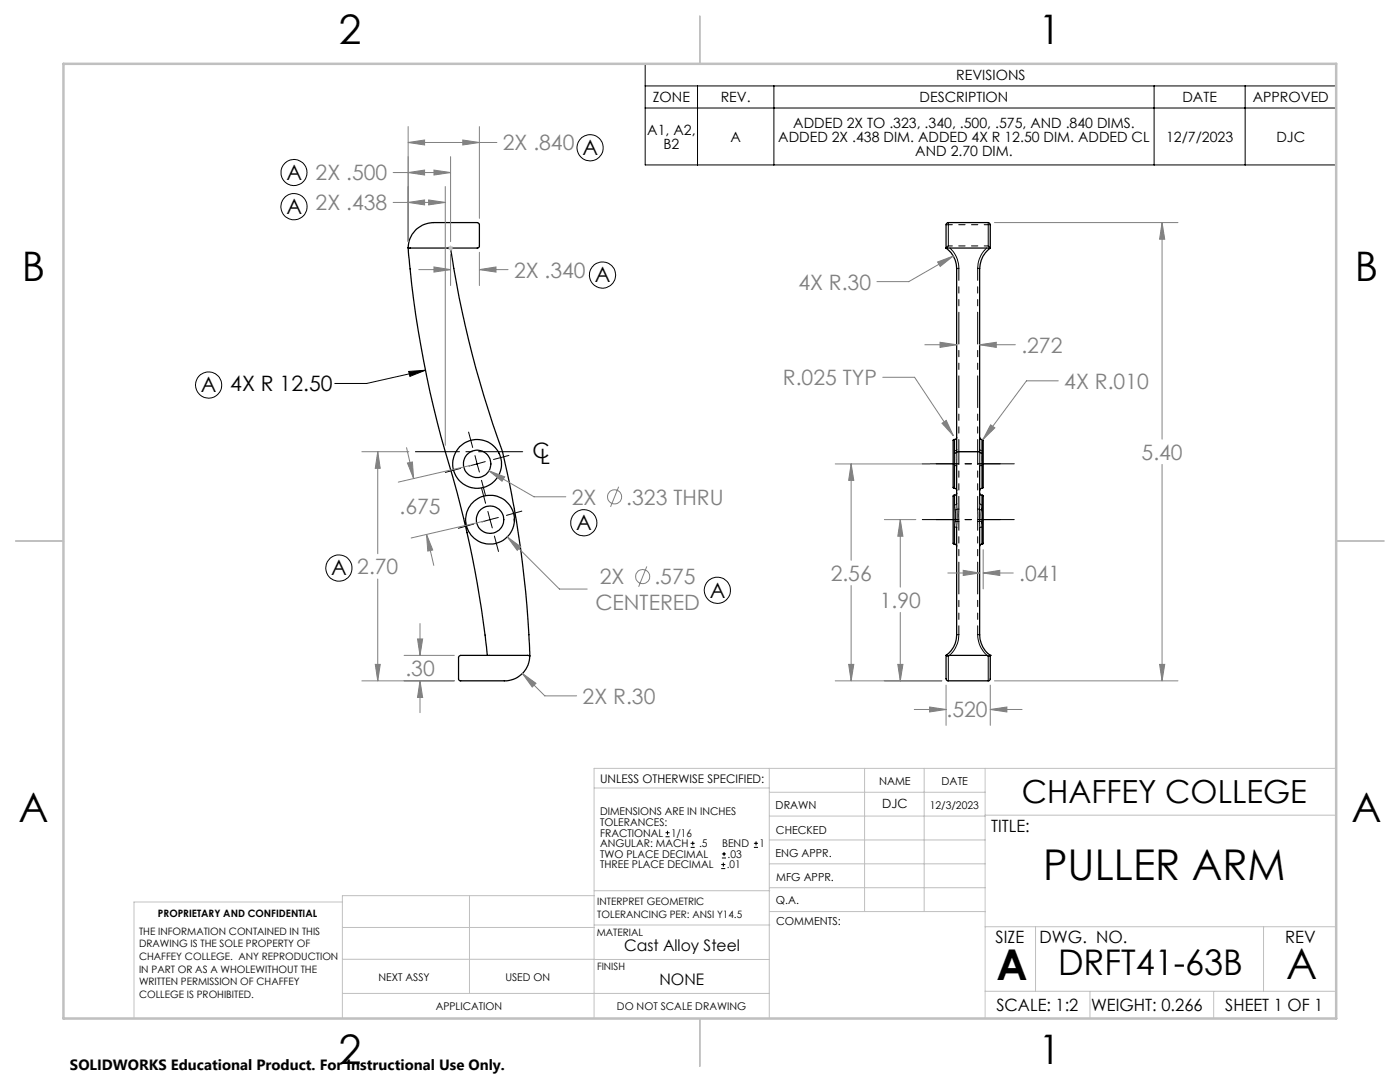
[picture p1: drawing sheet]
<svg xmlns="http://www.w3.org/2000/svg" width="279mm" height="216mm" viewBox="0 0 279 216" stroke-linecap="round" stroke-linejoin="round" font-family="sans-serif">
<g fill="none" stroke="#000" stroke-width=".25">
<path d="M81.5 49.4a210 210 0 0 0 9.3 47.4 208.7 208.7 0 0 1 6.5 34M83.1 45.7a5.3 5.3 0 0 1 3.4-1.3h8.9l.3 .4-.1 4.5-.2 .2h-13.9a4.7 4.7 0 0 1 1.6-3.8zM89.9 49.5a203.2 203.2 0 0 0 10.4 40.6M188.8 49.5a5 5 0 0 1 2.1 4.1v36.6M188.8 49.5v-4.7l.4-.4h8.2l.2 .4v4.7M188.8 49.5h8.8M189.2 49.1l-.4 .4M197.2 49.1l.4 .4M197.6 49.5a5.2 5.2 0 0 0-2.1 4.1v36.6M99.6 90.4v.1M100.3 90.2a209.5 209.5 0 0 1 5.4 40.7M100.3 90.1v.1"/>
<path d="M190.9 98.4l-.2 .3a.5 .5 0 0 0-.5 .2 .5 .5 0 0 0 0 .6v8.4a.5 .5 0 0 0 0 .6 .5 .5 0 0 0 .5 .2l.2 .3M190.9 87.3l-.2 .3-.5 .2v9.1a.43 .43 0 0 0 .1 .5 .43 .43 0 0 0 .4 .1l.2 .4M190.9 93v7.5M195.5 98.4l.2 .3a.4 .4 0 0 1 .5 .2 .4 .4 0 0 1 0 .4v9.2l-.4 .1-.3 .4M195.5 87.3l.1 .2 .6 .3v9a.48 .48 0 0 1 0 .5 .48 .48 0 0 1-.5 .2l-.2 .4M195.5 93v7.5M102.7 103.5v.5M190.9 105.3v18.7a7.5 7.5 0 0 1-1.1 5.9l-1 .9M195.5 105.3v18.7a7.5 7.5 0 0 0 1.1 5.9l1 .9M91.7 130.9l.2-.1h13.7a4.3 4.3 0 0 1-1.6 3.8 4.9 4.9 0 0 1-3.4 1.3h-8.8l-.3-.4v-4.4zM188.8 130.8l.4 .1 .3-.1h7.5l.2 .1 .4-.1M188.8 130.8v4.6l.3 .5h8.3l.2-.4v-4.7"/>
<path d="M188.8 130.8h.1M197.6 130.8h.1"/>
<circle cx="95.2" cy="92.6" r="4.9"/>
<circle cx="95.2" cy="92.6" r="2.75"/>
<circle cx="97.8" cy="103.7" r="4.9"/>
<circle cx="97.8" cy="103.7" r="2.74"/>
</g>
<g fill="none" stroke="#000" stroke-width=".2" stroke-dasharray="6.3 1.3 1.3 1.3 1.3 1.3">
<path d="M188.8 44.8h.5M189.3 44.4v.4M189.3 44.8v4.3M189.6 49.5a5.5 5.5 0 0 1 1.8 4M191.4 53.5l-.5 .1M195.1 53.5a5.5 5.5 0 0 1 1.8-4M195.1 53.5l.4 .1M197.2 44.8h.4M197.2 44.4v.4M197.2 49.1v-4.3M190.4 98.8v4.9M190.4 92.5v4.9"/>
<path d="M190.4 87.7v4.8M190.5 92.9v-2.5M190.5 92.9h.4M190.5 97.4v-4.5M190.5 89.9v-2.2M190.5 90.4v-.5M190.5 90.4h.1M190.9 89.7l-.4 .2M190.9 90.2h.1M190.9 90.2l-.4 .2M190.9 90.2v2.7M190.9 90.2h.5"/>
<path d="M191.4 90.1h3.7M191.4 90.1v.1M191.4 90.1l-.5 .1M195.1 90.2h-3.7M195.1 90.2h.4M195.1 90.1v.1M195.1 90.1l.4 .1M195.5 90.2h.1M195.5 92.9v-2.7M195.5 92.9h.5M196 90.4l-.5-.2M196 90.4v2.5"/>
<path d="M196 90.4h.1M196 98.8v1.9M196 92.9v4.5M196 89.9v.5M196 87.7v2.2M196 89.9l-.5-.2M196.1 92.5v-4.8M196.1 97.4v-4.9M190.4 103.7v4.8M190.5 105.2l.1-1.2M190.5 105.2l.4 .1M190.5 108.5v-3.3"/>
<path d="M190.5 100.7v-1.9M190.6 104v-2.2M190.6 101.8l-.1-1.1M190.9 100.5l.1 1.1M190.9 100.5l-.4 .2M191 104.1l-.1 1.2M191 104.1l.4-.1M191 101.6v2.5M191 101.6h.4M191 104.1l-.4-.1M191 101.6l-.4 .2M191.4 101.6v2.4"/>
<path d="M195.1 104v-2.4M195.1 104l.4 .1M195.1 101.6h.4M195.5 104.1v-2.5M195.5 101.6l.3 .2M195.5 101.6v-1.1M195.5 105.3v-1.2M195.5 100.5l.5 .2M195.8 101.8v2.2M195.8 104l-.3 .1M195.8 104l.2 1.2M196 105.2l-.5 .1"/>
<path d="M196 105.2v3.3M196 100.7l-.2 1.1M196.1 103.7v-4.9M196.1 108.5v-4.8M189.3 130.9v5M190.9 126.7l.5-.1M191.4 126.6a5.5 5.5 0 0 1-1.9 4.2M195.1 126.6l.4 .1M197 130.8a5.5 5.5 0 0 1-1.9-4.2M197.2 135.9v-5"/>
</g>
<path d="M191.4 104v22.6M195.1 126.6v-22.5" fill="none" stroke="#000" stroke-width=".2" stroke-dasharray="6.3 1.3 1.3 1.3 1.3 1.3" stroke-dashoffset="4.6"/>
<path d="M191.4 90.2v11.4M195.1 101.6v-11.4" fill="none" stroke="#000" stroke-width=".2" stroke-dasharray="6.3 1.3 1.3 1.3 1.3 1.3" stroke-dashoffset="3.8"/>
<path d="M191.4 53.5v36.6M195.1 90.1v-36.6" fill="none" stroke="#000" stroke-width=".2" stroke-dasharray="6.3 1.3 1.3 1.3 1.3 1.3" stroke-dashoffset="3.9"/>
<path d="M189.3 49.1h7.9M197.2 44.8h-7.9" fill="none" stroke="#000" stroke-width=".2" stroke-dasharray="6.3 1.3 1.3 1.3 1.3 1.3" stroke-dashoffset="5.5"/>
<g fill="none" stroke="#808080" stroke-width=".2">
<path d="M78.5 34.4h11.4M81.5 34.4l3.2-.5v1zM81.5 28.4l3.2-.5v1zM81.5 25.3v22.9M81.5 28.4h17.7M85.5 39.9l3.4 .5-3.4 .5zM86.6 33.9l3.3 .5-3.3 .5zM88.9 37.2v51.7M89.9 31.3v16.9M92.4 27.9l3.3 .5-3.3 .5zM95.7 25.3v18.3M78.5 40.4h10.4"/>
<path d="M81.5 40.4l3.2-.5v1zM83.6 53.8h6.3M86.6 53.3l3.3 .5-3.3 .5zM89.9 50.8v6.2M95.7 53.8l3.3-.5v1zM95.7 50.3v6.7M95.7 53.8h5.7M187.1 52.3l3.2-1.2-2.7 2.1zM190.3 51.1l-8.9 5.1h-6.4M198.5 44.4h36.6M231.9 44.4l.5 3.3h-1zM231.9 44.4v43.2"/>
<path d="M176.2 75.3h6.3l7.8 11.6M184.6 68.8h6.3M187.6 68.3l3.3 .5-3.3 .5zM195.5 68.8l3.3-.5v1zM195.5 68.8h7.1M211.2 76h-6.3l-8.8 11.7M72.2 90.1h9.4M75.4 90.1l.5 3.4h-1zM75.4 90.1v20.4M81.1 89.3l1.5 6.2M81.3 92.4l1-.2 .3 3.3zM94 92.9l-14.5 3.3"/>
<path d="M97.6 93.9l3.1 1.2-.5 .9zM97.6 93.9l9 5.2h6.3M123.5 97.1l-1.7 4M166.7 92.6h18.9M169.9 92.6l.5 3.2h-1zM169.9 92.6v19.2M188 84.5l.8-.6 1.5 3zM197.7 84.8l.8 .6-2.4 2.3zM231.9 92.7v43.2M75.4 115.5v20.4M85.1 106.6l1.3 3.1-1 .3zM85.1 106.6l1.5 6.2"/>
<path d="M96.6 104l-14.5 3.4M101.2 107.1l2.7 2-.7 .7zM101.2 107.1l10.5 10.4h5.5M129.1 113l-1.6 4.1M169.9 116.8v19.1M176.5 103.7h6.3M179.7 103.7l.5 3.3h-1zM179.7 103.7v13.5M189.2 114.3h6.3M192.2 113.8l3.3 .5-3.3 .5zM196.2 114.3l3.3-.5v1zM196.2 109.7v7.8"/>
<path d="M196.2 114.3h6M72.2 135.9h18.5M74.9 132.6h1l-.5 3.3zM80.6 130.8h10.1M83.3 127.5h1l-.5 3.3zM83.8 135.9l.5 3.3h-1zM83.8 124.4v6.4M83.8 135.9v6.3M104.2 134.4l2.8 1.9-.8 .8zM104.2 134.4l4.5 4.5h6.4M166.7 135.9h21.3M169.4 132.6h1l-.5 3.3z"/>
<path d="M179.2 132.6h1l-.5 3.3zM179.7 122.2v13.7M188.8 136.7v8M197.6 136.7v8M198.5 135.9h36.6M231.4 132.6h1l-.5 3.3zM182.5 141.6h6.3M185.5 141.1l3.3 .5-3.3 .5zM197.6 141.6l3.3-.5v1zM197.6 141.6h6.4"/>
<circle cx="122.7" cy="99.1" r="1.41"/>
<circle cx="128.3" cy="115" r="1.41"/>
</g>
<g fill="none" stroke="#000" stroke-width=".2">
<path d="M128.8 12.7h137.9v20.2h-137.9zM128.8 17.1h137.9M139.2 17.1v15.8M154.4 17.1v15.8M230.3 17.1v15.8M248.5 17.1v15.8M128.8 21.6h137.9M81.6 74.1l3.3-.2-3.1 1.2zM84.9 73.9l-11.7 2.6h-6.4M91.9 93.5l-3 .8M93.5 86.2l.8 3.1M94.8 90.9l.4 1.7"/>
<path d="M95.2 92.6l-1.6 .4M95.2 92.6l.5 1.6M96.1 97.4l.8 3M96.1 95.8l.8 3.1M96.8 92.1l-1.6 .5M101.6 90.9l-3.1 .8M94.5 104.6l-3 .8M97.4 102.1l.4 1.6M97.8 103.7l-1.6 .4M97.8 103.7l.4 1.6M98.7 107l.8 3M99.4 103.3l-1.6 .4"/>
<path d="M104.1 102l-3 .8M132.8 167h.8M132.8 166.2h.8M133.2 165.8v.8M137.8 169.1h.8M137.8 168.3h.8M138.3 167.9v.8M143.9 173.3h.8M143.9 172.5h.8M144.1 171.2h.8M144.1 170.4h.8M144.4 172.1v.8"/>
<path d="M144.5 170v.8M150.5 169.1h.8M150.5 168.3h.8M150.9 167.9v.8"/>
<circle cx="58.7" cy="34.4" r="2.61"/>
<circle cx="117.8" cy="29.5" r="2.6"/>
<circle cx="58.7" cy="41.2" r="2.62"/>
<circle cx="120.2" cy="54.9" r="2.6"/>
<circle cx="41.6" cy="76.8" r="2.61"/>
<circle cx="67.6" cy="113.4" r="2.62"/>
<circle cx="116.5" cy="104.3" r="2.62"/>
<circle cx="143.2" cy="117.8" r="2.61"/>
</g>
<g fill="none" stroke="#c0c0c0" stroke-width=".2">
<path d="M89.4 49.5h1M89.6 49.1l.7 .8M89.9 49v1M90.3 49.1l-.7 .8M118.6 157.2h34.9M153.5 153.3v49.9M153.5 158.1h43.1M172.5 153.3v28.6M184.4 153.3v28.6M196.6 153.3v49.9M266.7 153.3h-148.1v49.9M68.3 180h-41.6v23.2"/>
<path d="M93.7 178.7v19.5M118.6 178.7h-50.3v24.5M118.6 177.7h35M153.5 167.6h43.1M153.5 162.8h43.1M153.5 172.4h43.1M153.5 177.1h43.1M196.6 162.7h70.1M68.3 198.2h85.2M68.3 191.4l85.2 .1M68.3 185.1h50.3M118.6 184.6h35"/>
<path d="M153.6 181.9h43M196.6 197.8h70.1M196.6 184.9h70.1M206.7 184.9v12.9M217.5 197.8v5.4M242.2 197.8v5.4M252.2 184.9v12.9"/>
</g>
<path d="M104.3 90.1h-21.4" fill="none" stroke="#000" stroke-width=".2" stroke-dasharray="15.2 1.3 1.3 1.3" stroke-dashoffset="6.4"/>
<path d="M199.6 92.5h-12.8M199.6 103.7h-12.8" fill="none" stroke="#000" stroke-width=".2" stroke-dasharray="15.2 1.3 1.3 1.3" stroke-dashoffset="10.7"/>
<path d="M184.1 92.5h18.3M184.1 103.7h18.3" fill="none" stroke="#000" stroke-width=".2" stroke-dasharray="15.2 1.3 1.3 1.3" stroke-dashoffset="8"/>
<path d="M139.7 3.2v9.5M3.1 107.9h9.6M266.7 107.9h9.5M139.7 203.2v9.6" fill="none" stroke="#c0c0c0" stroke-width=".25"/>
<path d="M12.7 12.7h254v190.5h-254z" fill="none" stroke="#c0c0c0" stroke-width=".5"/>
<path d="M81.6 74.1l3.3-.2-3.1 1.2z" fill="#000"/>
<g fill="#808080">
<path d="M86.6 53.3l3.3 .5-3.3 .5zM95.7 53.8l3.3-.5v1zM81.5 34.4l3.2-.5v1zM86.6 33.9l3.3 .5-3.3 .5z"/>
<path d="M92.4 27.9l3.3 .5-3.3 .5zM81.5 28.4l3.2-.5v1zM85.1 106.6l1.3 3.1-1 .3zM81.3 92.4l1-.2 .3 3.3zM97.6 93.9l2.6 2.1 .5-.9zM101.2 107.1l2 2.7 .7-.7zM83.3 127.5h1l-.5 3.3zM83.8 135.9l.5 3.3h-1zM104.2 134.4l2 2.7 .8-.8zM74.9 132.6h1l-.5 3.3zM75.4 90.1l.5 3.4h-1zM85.5 39.9l3.4 .5-3.4 .5zM81.5 40.4l3.2-.5v1zM187.1 52.3l.5 .9 2.7-2.1zM187.6 68.3l3.3 .5-3.3 .5zM195.5 68.8l3.3-.5v1zM188 84.5l2.3 2.4-1.5-3zM197.7 84.8l-1.6 2.9 2.4-2.3zM169.4 132.6h1l-.5 3.3zM169.9 92.6l.5 3.2h-1zM179.2 132.6h1l-.5 3.3zM179.7 103.7l.5 3.3h-1zM185.5 141.1l3.3 .5-3.3 .5zM197.6 141.6l3.3-.5v1zM192.2 113.8l3.3 .5-3.3 .5zM196.2 114.3l3.3-.5v1zM231.4 132.6h1l-.5 3.3zM231.9 44.4l.5 3.3h-1z"/>
</g>
<g font-size="8.5">
<text x="208.2" y="175.6">PULLER ARM</text>
<text x="198.9" y="195.5">A</text>
<text x="256.7" y="195.4">A</text>
</g>
<g font-size="8.1">
<text x="67.6" y="8.9">2</text>
<text x="207.3" y="8.9">1</text>
<text x="4.4" y="56.1">B</text>
<text x="270.4" y="56.1">B</text>
<text x="3.7" y="164.1">A</text>
<text x="269.7" y="164.1">A</text>
<text x="67.6" y="212.4">2</text>
<text x="207.3" y="212.4">1</text>
</g>
<text font-size="7.1" x="211.2" y="194.6">DRFT41-63B</text>
<text font-size="6.3" x="203.9" y="160.2">CHAFFEY COLLEGE</text>
<g font-size="4.2">
<text x="57.2" y="35.9">A 2X .500</text>
<text x="57.2" y="42.7">A 2X .438</text>
<text x="40.1" y="78.3">A 4X R 12.50</text>
<text x="106.3" y="91.3">C</text>
<text x="107.8" y="92.6">L</text>
<text x="115" y="105.8">A</text>
<text x="66.1" y="114.8">A 2.70</text>
<text x="141.6" y="119.2">A</text>
</g>
<g font-size="4.2" fill="#808080">
<text x="100.3" y="30">2X .840 A</text>
<text x="102.6" y="55.4">2X .340 A</text>
<text x="159.3" y="57.8">4X R.30</text>
<text x="203.8" y="70.4">.272</text>
<text x="156.2" y="76.9">R.025 TYP</text>
<text x="212.4" y="77.6">4X R.010</text>
<text x="227.8" y="91.7">5.40</text>
<text x="114.1" y="100.7">2X</text>
<text x="125" y="100.7">.323 THRU</text>
<text x="79.7" y="102.5">.675</text>
<text x="119.7" y="116.6">2X</text>
<text x="130.6" y="116.6">.575</text>
<text x="165.8" y="115.9">2.56</text>
<text x="203.4" y="115.9">.041</text>
<text x="118.8" y="121.7">CENTERED</text>
<text x="175.6" y="121.3">1.90</text>
<text x="80.9" y="134.8">.30</text>
<text x="116.3" y="140.4">2X R.30</text>
<text x="188.9" y="143.2">.520</text>
</g>
<g font-size="3.4">
<text x="197.8" y="166">TITLE:</text>
<text x="198.7" y="188.1">SIZE</text>
<text x="207.5" y="188.1">DWG. NO.</text>
<text x="256.5" y="188.2">REV</text>
<text x="198.8" y="201.7">SCALE: 1:2</text>
<text x="217.7" y="201.8">WEIGHT: 0.266</text>
<text x="244.5" y="201.7">SHEET 1 OF 1</text>
</g>
<g font-size="3.2">
<text x="124.6" y="189.8">Cast Alloy Steel</text>
<text x="131.6" y="196.6">NONE</text>
</g>
<text font-size="3" x="14" y="213.5">SOLIDWORKS Educational Product. For Instructional Use Only.</text>
<g font-size="2.8">
<text x="190.8" y="16">REVISIONS</text>
<text x="130.3" y="20.4">ZONE</text>
<text x="143.8" y="20.4">REV.</text>
<text x="183.5" y="20.4">DESCRIPTION</text>
<text x="236" y="20.4">DATE</text>
<text x="250" y="20.4">APPROVED</text>
<text x="129.2" y="26.9">A1, A2,</text>
<text x="132.4" y="29.7">B2</text>
<text x="145.8" y="28.3">A</text>
<text x="155.3" y="28.3">ADDED 2X .438 DIM. ADDED 4X R 12.50 DIM. ADDED CL</text>
<text x="158.3" y="25.5">ADDED 2X TO .323, .340, .500, .575, AND .840 DIMS.</text>
<text x="232.7" y="28.3">12/7/2023</text>
<text x="254.7" y="28.3">DJC</text>
<text x="182.7" y="31.1">AND 2.70 DIM.</text>
</g>
<text font-size="2.5" x="176.1" y="161.3">DJC</text>
<text font-size="2.4" x="119.8" y="156.2">UNLESS OTHERWISE SPECIFIED:</text>
<g font-size="2.2">
<text x="154.8" y="161.4">DRAWN</text>
<text x="175.4" y="156.6">NAME</text>
<text x="187.9" y="156.7">DATE</text>
<text x="154.9" y="166.3">CHECKED</text>
<text x="154.8" y="171">ENG APPR.</text>
<text x="154.9" y="175.7">MFG APPR.</text>
<text x="154.9" y="180.4">Q.A.</text>
<text x="154.9" y="184.6">COMMENTS:</text>
</g>
<g font-size="2.1">
<text x="185.5" y="161.4">12/3/2023</text>
<text x="119.8" y="162.7">DIMENSIONS ARE IN INCHES</text>
<text x="119.8" y="164.8">TOLERANCES:</text>
<text x="119.8" y="166.9">FRACTIONAL</text>
<text x="133.9" y="166.9">1/16</text>
<text x="119.8" y="171.2">TWO PLACE DECIMAL</text>
<text x="119.8" y="173.3">THREE PLACE DECIMAL</text>
<text x="119.8" y="169.1">ANGULAR: MACH</text>
<text x="139.5" y="169.1">.5</text>
<text x="144.1" y="169.1">BEND</text>
<text x="145.1" y="173.3">.01</text>
<text x="145.2" y="171.2">.03</text>
<text x="151.6" y="169.1">1</text>
<text x="75.5" y="195.7">NEXT ASSY</text>
<text x="100.9" y="195.7">USED ON</text>
<text x="86.9" y="201.5">APPLICATION</text>
<text x="123.1" y="201.6">DO NOT SCALE DRAWING</text>
</g>
<g font-size="2">
<text x="31.5" y="182.9">PROPRIETARY AND CONFIDENTIAL</text>
<text x="119.2" y="180.6">INTERPRET GEOMETRIC</text>
<text x="119.2" y="183.1">TOLERANCING PER: ANSI Y14.5</text>
<text x="27.8" y="186.5">THE INFORMATION CONTAINED IN THIS</text>
<text x="27.8" y="189">DRAWING IS THE SOLE PROPERTY OF</text>
<text x="27.8" y="191.6">CHAFFEY COLLEGE. ANY REPRODUCTION</text>
<text x="119.1" y="186.7">MATERIAL</text>
<text x="27.8" y="194.1">IN PART OR AS A WHOLEWITHOUT THE</text>
<text x="27.8" y="196.6">WRITTEN PERMISSION OF CHAFFEY</text>
<text x="119.1" y="193.5">FINISH</text>
<text x="27.8" y="199.1">COLLEGE IS PROHIBITED.</text>
</g>
</svg>
